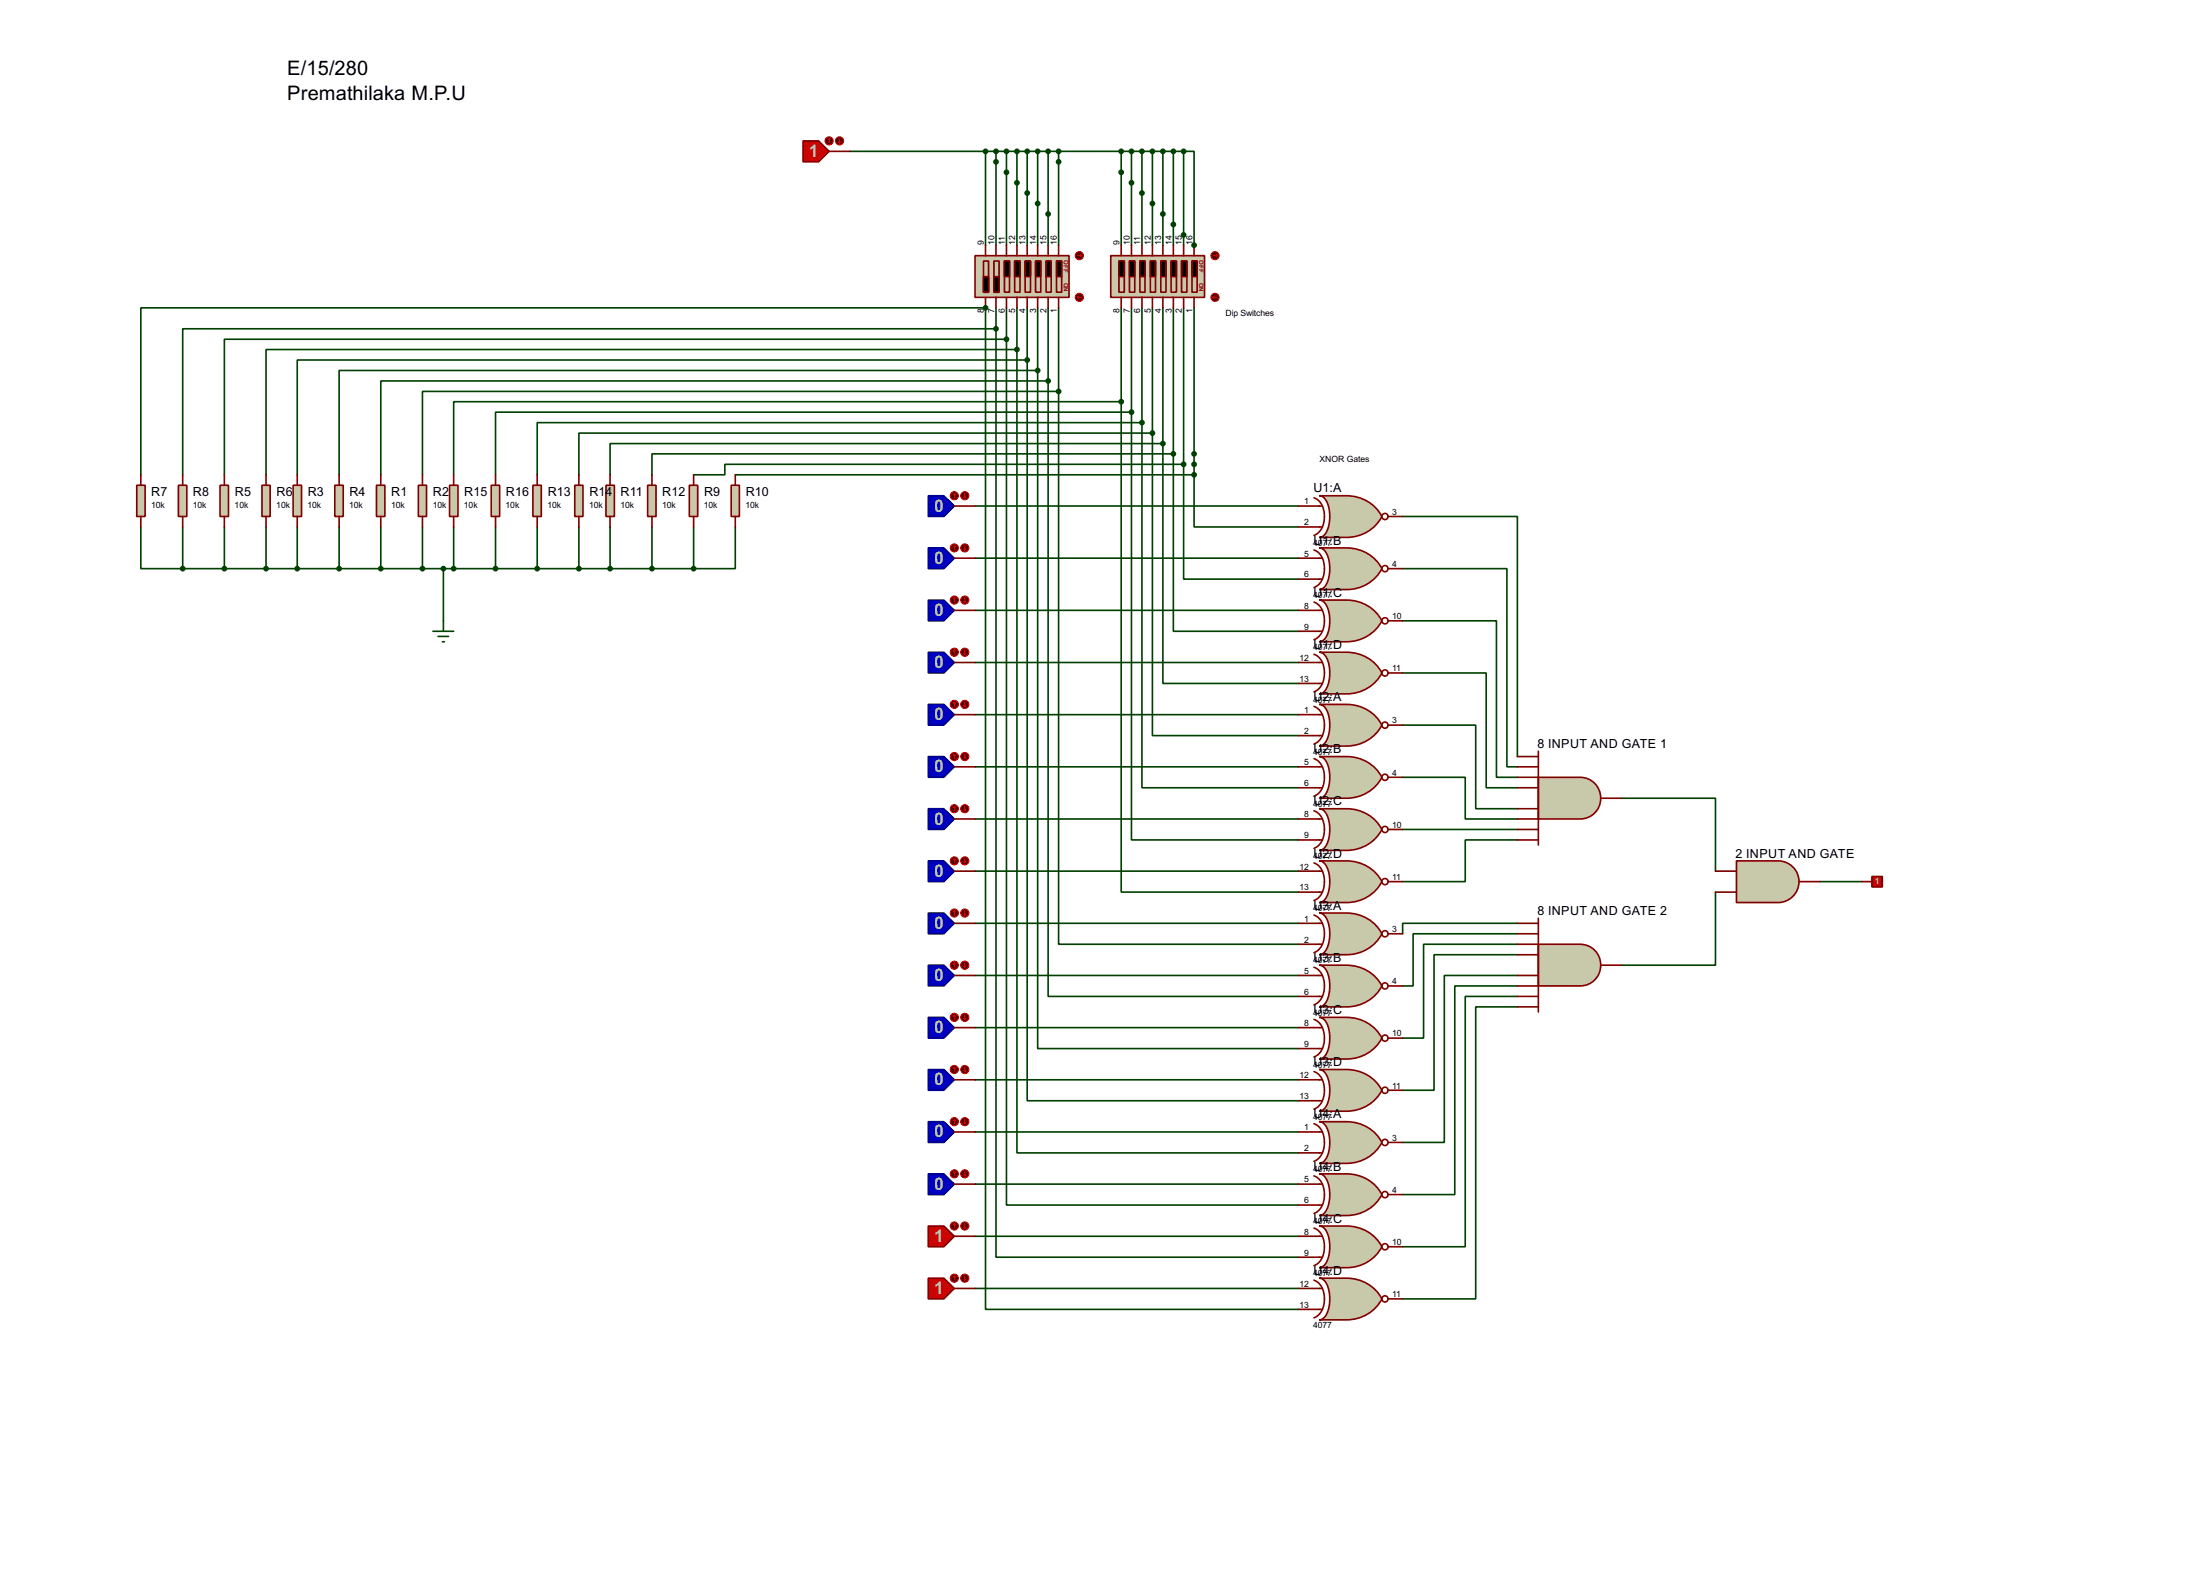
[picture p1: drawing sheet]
<svg xmlns="http://www.w3.org/2000/svg" width="536mm" height="383mm" viewBox="0 0 536 383" stroke-linecap="round" stroke-linejoin="round" font-family="sans-serif">
<path d="M242.6 36.9h45.7M395 194.4h22.9v17.7M417.9 217.2v17.8h-22.9" fill="none" stroke="#004000" stroke-width=".4"/>
<circle cx="240.1" cy="75" r=".2" fill="#004000"/>
<g fill="none" stroke="#004000" stroke-width=".4">
<path d="M245.2 36.9v22.8M247.7 36.9v22.8M250.2 36.9v22.8M252.8 36.9v22.8M255.3 36.9v22.8M257.9 36.9v22.8M273.1 36.9v22.8M275.6 36.9v22.8M278.2 36.9v22.8M280.7 36.9v22.8M283.3 36.9v22.8M285.8 36.9v22.8"/>
<path d="M240.1 59.7v-22.8h2.5v22.8M288.3 59.7v-22.8h2.6v22.8M240.1 75h-205.8v40.6M34.3 128.3v10.2h10.2M44.5 128.3v10.2M44.5 138.5h124.5M54.7 128.3v10.2M64.8 128.3v10.2M72.4 128.3v10.2M82.6 128.3v10.2M92.8 128.3v10.2M102.9 128.3v10.2"/>
<path d="M108 138.5v12.7M110.5 128.3v10.2M120.7 128.3v10.2M130.9 128.3v10.2M141 128.3v10.2M148.6 128.3v10.2M158.8 128.3v10.2M169 128.3v10.2M179.1 128.3v10.2h-10.1M443.3 214.7h10.1"/>
</g>
<circle cx="290.9" cy="59.7" r=".2" fill="#004000"/>
<g fill="none" stroke="#004000" stroke-width=".4">
<path d="M207.1 36.9h33M240.1 75v243.8h76.2M242.6 75v5.1M245.2 75v7.6M247.7 75v10.1M250.2 75v12.7M252.8 75v15.2M255.3 75v17.8M257.9 75v20.3M273.1 75v22.8M275.6 75v25.4M278.2 75v27.9"/>
<path d="M280.7 75v30.5M283.3 75v33M285.8 75v35.5M288.3 75v38.1M290.9 75v40.6M242.6 80.1v226h73.7M242.6 80.1h-198.1v35.5M245.2 82.6v210.8h71.1M245.2 82.6h-190.5v33M247.7 85.1v195.6h68.6M247.7 85.1h-182.9v30.5M250.2 87.7v180.3h66.1"/>
<path d="M250.2 87.7h-177.8v27.9M252.8 90.2v165.1h63.5M252.8 90.2h-170.2v25.4M255.3 92.8v149.8h61M255.3 92.8h-162.5v22.8M257.9 95.3v134.6h58.4M257.9 95.3h-155v20.3M273.1 97.8v119.4h43.2M273.1 97.8h-162.6v17.8M179.1 115.6h111.8M275.6 100.4v104.1h40.7M275.6 100.4h-154.9v15.2"/>
<path d="M278.2 102.9v88.9h38.1M278.2 102.9h-147.3v12.7M280.7 105.5v73.6h35.6M280.7 105.5h-139.7v10.1M283.3 108v58.4h33M283.3 108h-134.7v7.6M285.8 110.5v43.2h30.5M285.8 110.5h-127v5.1M288.3 113.1v27.9h28M288.3 113.1h-111.7v2.5h-7.6M290.9 115.6v12.7h25.4M237.5 123.2h78.8"/>
<path d="M237.5 135.9h78.8M341.7 125.8h27.9v58.4M341.7 138.5h25.4v48.2h2.5M237.5 148.6h78.8M341.7 151.2h22.8v38.1h5.1M237.5 161.3h78.8M237.5 174h78.8M341.7 163.9h20.3v27.9h7.6M341.7 176.6h17.8v20.3h10.1M237.5 186.7h78.8M237.5 199.4h78.8M341.7 189.3h15.2v10.1h12.7"/>
<path d="M237.5 212.1h78.8M341.7 202h27.9M369.6 204.5h-12.7v10.2h-15.2M237.5 224.8h78.8M237.5 237.5h78.8M369.6 224.8h-27.9v2.6M369.6 227.4h-25.4v12.7h-2.5M369.6 229.9h-22.8v22.9h-5.1M369.6 232.5h-20.3v33h-7.6M369.6 237.5h-17.8v40.7h-10.1M237.5 250.2h78.8M369.6 240.1h-15.2v50.8h-12.7"/>
<path d="M369.6 242.6h-12.7v61h-15.2M369.6 245.2h-10.1v71.1h-17.8M237.5 262.9h78.8M237.5 275.6h78.8M237.5 288.3h78.8M237.5 301h78.8M237.5 313.7h78.8"/>
</g>
<path d="M374.7 229.9h10.2a5.1 5.1 0 0 1 5 5.1 5.1 5.1 0 0 1-5 5.1h-10.2z" fill-rule="evenodd" fill="#c8c8aa" stroke="#800000" stroke-width=".4"/>
<path d="M369.6 224.8h5.1M369.6 227.4h5.1M369.6 229.9h5.1M369.6 232.5h5.1M369.6 237.5h5.1M374.7 223.6v22.8M389.9 235h5.1M369.6 240.1h5.1M369.6 242.6h5.1M369.6 245.2h5.1" fill="none" stroke="#800000" stroke-width=".4"/>
<path d="M374.7 189.3h10.2a5.1 5.1 0 0 1 5 5 5.1 5.1 0 0 1-5 5.1h-10.2z" fill-rule="evenodd" fill="#c8c8aa" stroke="#800000" stroke-width=".4"/>
<path d="M369.6 184.2h5.1M369.6 186.7h5.1M369.6 189.3h5.1M369.6 191.8h5.1M369.6 196.9h5.1M369.6 199.4h5.1M374.7 182.9v22.9M389.9 194.4h5.1M369.6 202h5.1M369.6 204.5h5.1" fill="none" stroke="#800000" stroke-width=".4"/>
<path d="M423 209.6h10.1a5.1 5.1 0 0 1 5.1 5.1 5.1 5.1 0 0 1-5.1 5.1h-10.1z" fill-rule="evenodd" fill="#c8c8aa" stroke="#800000" stroke-width=".4"/>
<path d="M417.9 212.1h5.1M417.9 217.2h5.1M438.2 214.7h5.1" fill="none" stroke="#800000" stroke-width=".4"/>
<path d="M226.1 222.3h3.8l2.6 2.5-2.6 2.6h-3.8z" fill-rule="evenodd" fill="#0000c0" stroke="#000080" stroke-width=".4"/>
<path d="M232.5 224.8h5" fill="none" stroke="#800000" stroke-width=".4"/>
<circle cx="232.4" cy="222.3" r="1" fill="#400000" stroke="#f00" stroke-width=".24"/>
<path d="M232.5 221.8l-.3 .3M232.5 221.8l.2 .3M232.5 221.8v1" fill="none" stroke="#f00" stroke-width=".24"/>
<circle cx="235" cy="222.3" r="1" fill="#400000" stroke="#f00" stroke-width=".24"/>
<path d="M234.8 222.6l.2 .2M235 221.8v1M235.3 222.6l-.3 .2" fill="none" stroke="#f00" stroke-width=".24"/>
<path d="M226.1 235h3.8l2.6 2.5-2.6 2.6h-3.8z" fill-rule="evenodd" fill="#0000c0" stroke="#000080" stroke-width=".4"/>
<path d="M232.5 237.5h5" fill="none" stroke="#800000" stroke-width=".4"/>
<circle cx="232.4" cy="235" r="1" fill="#400000" stroke="#f00" stroke-width=".24"/>
<path d="M232.5 234.5l-.3 .3M232.5 234.5l.2 .3M232.5 234.5v1" fill="none" stroke="#f00" stroke-width=".24"/>
<circle cx="235" cy="235" r="1" fill="#400000" stroke="#f00" stroke-width=".24"/>
<path d="M234.8 235.3l.2 .2M235 234.5v1M235.3 235.3l-.3 .2" fill="none" stroke="#f00" stroke-width=".24"/>
<path d="M226.1 247.7h3.8l2.6 2.5-2.6 2.6h-3.8z" fill-rule="evenodd" fill="#0000c0" stroke="#000080" stroke-width=".4"/>
<path d="M232.5 250.2h5" fill="none" stroke="#800000" stroke-width=".4"/>
<circle cx="232.4" cy="247.7" r="1" fill="#400000" stroke="#f00" stroke-width=".24"/>
<path d="M232.5 247.2l-.3 .3M232.5 247.2l.2 .3M232.5 247.2v1" fill="none" stroke="#f00" stroke-width=".24"/>
<circle cx="235" cy="247.7" r="1" fill="#400000" stroke="#f00" stroke-width=".24"/>
<path d="M234.8 248l.2 .2M235 247.2v1M235.3 248l-.3 .2" fill="none" stroke="#f00" stroke-width=".24"/>
<path d="M226.1 260.4h3.8l2.6 2.5-2.6 2.6h-3.8z" fill-rule="evenodd" fill="#0000c0" stroke="#000080" stroke-width=".4"/>
<path d="M232.5 262.9h5" fill="none" stroke="#800000" stroke-width=".4"/>
<circle cx="232.4" cy="260.4" r="1" fill="#400000" stroke="#f00" stroke-width=".24"/>
<path d="M232.5 259.9l-.3 .3M232.5 259.9l.2 .3M232.5 259.9v1" fill="none" stroke="#f00" stroke-width=".24"/>
<circle cx="235" cy="260.4" r="1" fill="#400000" stroke="#f00" stroke-width=".24"/>
<path d="M235 259.9v1M234.8 260.7l.2 .2M235.3 260.7l-.3 .2" fill="none" stroke="#f00" stroke-width=".24"/>
<path d="M226.1 273.1h3.8l2.6 2.5-2.6 2.6h-3.8z" fill-rule="evenodd" fill="#0000c0" stroke="#000080" stroke-width=".4"/>
<path d="M232.5 275.6h5" fill="none" stroke="#800000" stroke-width=".4"/>
<circle cx="232.4" cy="273.1" r="1" fill="#400000" stroke="#f00" stroke-width=".24"/>
<path d="M232.5 272.6l-.3 .3M232.5 272.6l.2 .3M232.5 272.6v1" fill="none" stroke="#f00" stroke-width=".24"/>
<circle cx="235" cy="273.1" r="1" fill="#400000" stroke="#f00" stroke-width=".24"/>
<path d="M234.8 273.4l.2 .2M235 272.6v1M235.3 273.4l-.3 .2" fill="none" stroke="#f00" stroke-width=".24"/>
<path d="M226.1 285.8h3.8l2.6 2.5-2.6 2.6h-3.8z" fill-rule="evenodd" fill="#0000c0" stroke="#000080" stroke-width=".4"/>
<path d="M232.5 288.3h5" fill="none" stroke="#800000" stroke-width=".4"/>
<circle cx="232.4" cy="285.8" r="1" fill="#400000" stroke="#f00" stroke-width=".24"/>
<path d="M232.5 285.3l-.3 .3M232.5 285.3l.2 .3M232.5 285.3v1" fill="none" stroke="#f00" stroke-width=".24"/>
<circle cx="235" cy="285.8" r="1" fill="#400000" stroke="#f00" stroke-width=".24"/>
<path d="M234.8 286.1l.2 .2M235 285.3v1M235.3 286.1l-.3 .2" fill="none" stroke="#f00" stroke-width=".24"/>
<path d="M226.1 298.5h3.8l2.6 2.5-2.6 2.6h-3.8z" fill-rule="evenodd" fill="#c00000" stroke="#800000" stroke-width=".4"/>
<path d="M232.5 301h5" fill="none" stroke="#800000" stroke-width=".4"/>
<circle cx="232.4" cy="298.5" r="1" fill="#400000" stroke="#f00" stroke-width=".24"/>
<path d="M232.5 298l-.3 .3M232.5 298l.2 .3M232.5 298v1" fill="none" stroke="#f00" stroke-width=".24"/>
<circle cx="235" cy="298.5" r="1" fill="#400000" stroke="#f00" stroke-width=".24"/>
<path d="M234.8 298.8l.2 .2M235 298v1M235.3 298.8l-.3 .2" fill="none" stroke="#f00" stroke-width=".24"/>
<path d="M226.1 311.2h3.8l2.6 2.5-2.6 2.6h-3.8z" fill-rule="evenodd" fill="#c00000" stroke="#800000" stroke-width=".4"/>
<path d="M232.5 313.7h5" fill="none" stroke="#800000" stroke-width=".4"/>
<circle cx="232.4" cy="311.2" r="1" fill="#400000" stroke="#f00" stroke-width=".24"/>
<path d="M232.5 310.7l-.3 .3M232.5 310.7l.2 .3M232.5 310.7v1" fill="none" stroke="#f00" stroke-width=".24"/>
<circle cx="235" cy="311.2" r="1" fill="#400000" stroke="#f00" stroke-width=".24"/>
<path d="M234.8 311.5l.2 .2M235 310.7v1M235.3 311.5l-.3 .2" fill="none" stroke="#f00" stroke-width=".24"/>
<path d="M226.1 209.6h3.8l2.6 2.5-2.6 2.6h-3.8z" fill-rule="evenodd" fill="#0000c0" stroke="#000080" stroke-width=".4"/>
<path d="M232.5 212.1h5" fill="none" stroke="#800000" stroke-width=".4"/>
<circle cx="232.4" cy="209.6" r="1" fill="#400000" stroke="#f00" stroke-width=".24"/>
<path d="M232.5 209.1l-.3 .3M232.5 209.1l.2 .3M232.5 209.1v1" fill="none" stroke="#f00" stroke-width=".24"/>
<circle cx="235" cy="209.6" r="1" fill="#400000" stroke="#f00" stroke-width=".24"/>
<path d="M234.8 209.9l.2 .2M235 209.1v1M235.3 209.9l-.3 .2" fill="none" stroke="#f00" stroke-width=".24"/>
<path d="M226.1 196.9h3.8l2.6 2.5-2.6 2.6h-3.8z" fill-rule="evenodd" fill="#0000c0" stroke="#000080" stroke-width=".4"/>
<path d="M232.5 199.4h5" fill="none" stroke="#800000" stroke-width=".4"/>
<circle cx="232.4" cy="196.9" r="1" fill="#400000" stroke="#f00" stroke-width=".24"/>
<path d="M232.5 196.4l-.3 .3M232.5 196.4l.2 .3M232.5 196.4v1" fill="none" stroke="#f00" stroke-width=".24"/>
<circle cx="235" cy="196.9" r="1" fill="#400000" stroke="#f00" stroke-width=".24"/>
<path d="M234.8 197.2l.2 .2M235 196.4v1M235.3 197.2l-.3 .2" fill="none" stroke="#f00" stroke-width=".24"/>
<path d="M226.1 184.2h3.8l2.6 2.5-2.6 2.6h-3.8z" fill-rule="evenodd" fill="#0000c0" stroke="#000080" stroke-width=".4"/>
<path d="M232.5 186.7h5" fill="none" stroke="#800000" stroke-width=".4"/>
<circle cx="232.4" cy="184.2" r="1" fill="#400000" stroke="#f00" stroke-width=".24"/>
<path d="M232.5 183.7l-.3 .3M232.5 183.7l.2 .3M232.5 183.7v1" fill="none" stroke="#f00" stroke-width=".24"/>
<circle cx="235" cy="184.2" r="1" fill="#400000" stroke="#f00" stroke-width=".24"/>
<path d="M234.8 184.5l.2 .2M235 183.7v1M235.3 184.5l-.3 .2" fill="none" stroke="#f00" stroke-width=".24"/>
<path d="M226.1 171.5h3.8l2.6 2.5-2.6 2.6h-3.8z" fill-rule="evenodd" fill="#0000c0" stroke="#000080" stroke-width=".4"/>
<path d="M232.5 174h5" fill="none" stroke="#800000" stroke-width=".4"/>
<circle cx="232.4" cy="171.5" r="1" fill="#400000" stroke="#f00" stroke-width=".24"/>
<path d="M232.5 171l-.3 .3M232.5 171l.2 .3M232.5 171v1" fill="none" stroke="#f00" stroke-width=".24"/>
<circle cx="235" cy="171.5" r="1" fill="#400000" stroke="#f00" stroke-width=".24"/>
<path d="M234.8 171.8l.2 .2M235 171v1M235.3 171.8l-.3 .2" fill="none" stroke="#f00" stroke-width=".24"/>
<path d="M226.1 158.8h3.8l2.6 2.5-2.6 2.6h-3.8z" fill-rule="evenodd" fill="#0000c0" stroke="#000080" stroke-width=".4"/>
<path d="M232.5 161.3h5" fill="none" stroke="#800000" stroke-width=".4"/>
<circle cx="232.4" cy="158.8" r="1" fill="#400000" stroke="#f00" stroke-width=".24"/>
<path d="M232.5 158.3l-.3 .3M232.5 158.3l.2 .3M232.5 158.3v1" fill="none" stroke="#f00" stroke-width=".24"/>
<circle cx="235" cy="158.8" r="1" fill="#400000" stroke="#f00" stroke-width=".24"/>
<path d="M234.8 159.1l.2 .2M235 158.3v1M235.3 159.1l-.3 .2" fill="none" stroke="#f00" stroke-width=".24"/>
<path d="M226.1 146.1h3.8l2.6 2.5-2.6 2.6h-3.8z" fill-rule="evenodd" fill="#0000c0" stroke="#000080" stroke-width=".4"/>
<path d="M232.5 148.6h5" fill="none" stroke="#800000" stroke-width=".4"/>
<circle cx="232.4" cy="146.1" r="1" fill="#400000" stroke="#f00" stroke-width=".24"/>
<path d="M232.5 145.6l-.3 .3M232.5 145.6l.2 .3M232.5 145.6v1" fill="none" stroke="#f00" stroke-width=".24"/>
<circle cx="235" cy="146.1" r="1" fill="#400000" stroke="#f00" stroke-width=".24"/>
<path d="M234.8 146.4l.2 .2M235 145.6v1M235.3 146.4l-.3 .2" fill="none" stroke="#f00" stroke-width=".24"/>
<path d="M226.1 133.4h3.8l2.6 2.5-2.6 2.6h-3.8z" fill-rule="evenodd" fill="#0000c0" stroke="#000080" stroke-width=".4"/>
<path d="M232.5 135.9h5" fill="none" stroke="#800000" stroke-width=".4"/>
<circle cx="232.4" cy="133.4" r="1" fill="#400000" stroke="#f00" stroke-width=".24"/>
<path d="M232.5 132.9l-.3 .3M232.5 132.9l.2 .3M232.5 132.9v1" fill="none" stroke="#f00" stroke-width=".24"/>
<circle cx="235" cy="133.4" r="1" fill="#400000" stroke="#f00" stroke-width=".24"/>
<path d="M234.8 133.7l.2 .2M235 132.9v1M235.3 133.7l-.3 .2" fill="none" stroke="#f00" stroke-width=".24"/>
<path d="M226.1 120.7h3.8l2.6 2.5-2.6 2.6h-3.8z" fill-rule="evenodd" fill="#0000c0" stroke="#000080" stroke-width=".4"/>
<path d="M232.5 123.2h5" fill="none" stroke="#800000" stroke-width=".4"/>
<circle cx="232.4" cy="120.7" r="1" fill="#400000" stroke="#f00" stroke-width=".24"/>
<path d="M232.5 120.2l-.3 .3M232.5 120.2l.2 .3M232.5 120.2v1" fill="none" stroke="#f00" stroke-width=".24"/>
<circle cx="235" cy="120.7" r="1" fill="#400000" stroke="#f00" stroke-width=".24"/>
<path d="M234.8 121l.2 .2M235 120.2v1M235.3 121l-.3 .2" fill="none" stroke="#f00" stroke-width=".24"/>
<path d="M270.6 62.3h22.8v10.1h-22.8z" fill="#c8c8aa" stroke="#800000" stroke-width=".4"/>
<g fill="none" stroke="#800000" stroke-width=".4">
<path d="M273.1 59.7v2.6M275.6 59.7v2.6M278.2 59.7v2.6M280.7 59.7v2.6M283.3 59.7v2.6M285.8 59.7v2.6M288.3 59.7v2.6M290.9 59.7v2.6M272.6 63.6h1.3v7.6h-1.3zM273.1 72.4v2.6M275.1 63.6h1.3v7.6h-1.3zM275.6 72.4v2.6"/>
<path d="M277.7 63.6h1.2v7.6h-1.2zM278.2 72.4v2.6M280.2 63.6h1.3v7.6h-1.3zM280.7 72.4v2.6M282.8 63.6h1.2v7.6h-1.2zM283.3 72.4v2.6M285.3 63.6h1.3v7.6h-1.3zM285.8 72.4v2.6M287.8 63.6h1.3v7.6h-1.3zM288.3 72.4v2.6M290.4 63.6h1.2v7.6h-1.2zM290.9 72.4v2.6"/>
</g>
<path d="M272.6 63.6h1.3v3.8h-1.3zM275.1 63.6h1.3v3.8h-1.3zM277.7 63.6h1.2v3.8h-1.2zM280.2 63.6h1.3v3.8h-1.3zM282.8 63.6h1.2v3.8h-1.2zM285.3 63.6h1.3v3.8h-1.3zM287.8 63.6h1.3v3.8h-1.3zM290.4 63.6h1.2v3.8h-1.2z" fill="#000" stroke="#800000" stroke-width=".4"/>
<circle cx="295.9" cy="62.3" r="1" fill="#400000" stroke="#f00" stroke-width=".24"/>
<path d="M295.5 62.3h1M296.2 62l.3 .3M296.5 62.3l-.3 .2" fill="none" stroke="#f00" stroke-width=".24"/>
<circle cx="295.9" cy="72.4" r="1" fill="#400000" stroke="#f00" stroke-width=".24"/>
<path d="M295.5 72.4l.2 .3M295.5 72.4h1M295.7 72.2l-.2 .2" fill="none" stroke="#f00" stroke-width=".24"/>
<path d="M237.5 62.3h22.9v10.1h-22.9z" fill="#c8c8aa" stroke="#800000" stroke-width=".4"/>
<g fill="none" stroke="#800000" stroke-width=".4">
<path d="M240.1 59.7v2.6M242.6 59.7v2.6M245.2 59.7v2.6M247.7 59.7v2.6M250.2 59.7v2.6M252.8 59.7v2.6M255.3 59.7v2.6M257.9 59.7v2.6M239.6 63.6h1.2v7.6h-1.2zM240.1 72.4v2.6M242.1 63.6h1.3v7.6h-1.3zM242.6 72.4v2.6"/>
<path d="M244.7 63.6h1.2v7.6h-1.2zM245.2 72.4v2.6M247.2 63.6h1.3v7.6h-1.3zM247.7 72.4v2.6M249.7 63.6h1.3v7.6h-1.3zM250.2 72.4v2.6M252.3 63.6h1.2v7.6h-1.2zM252.8 72.4v2.6M254.8 63.6h1.3v7.6h-1.3zM255.3 72.4v2.6M257.4 63.6h1.2v7.6h-1.2zM257.9 72.4v2.6"/>
</g>
<path d="M239.6 67.4h1.2v3.8h-1.2zM242.1 67.4h1.3v3.8h-1.3zM244.7 63.6h1.2v3.8h-1.2zM247.2 63.6h1.3v3.8h-1.3zM249.7 63.6h1.3v3.8h-1.3zM252.3 63.6h1.2v3.8h-1.2zM254.8 63.6h1.3v3.8h-1.3zM257.4 63.6h1.2v3.8h-1.2z" fill="#000" stroke="#800000" stroke-width=".4"/>
<circle cx="262.9" cy="62.3" r="1" fill="#400000" stroke="#f00" stroke-width=".24"/>
<path d="M262.4 62.3h1.1M263.2 62l.3 .3M263.5 62.3l-.3 .2" fill="none" stroke="#f00" stroke-width=".24"/>
<circle cx="262.9" cy="72.4" r="1" fill="#400000" stroke="#f00" stroke-width=".24"/>
<path d="M262.4 72.4l.3 .3M262.4 72.4h1.1M262.7 72.2l-.3 .2" fill="none" stroke="#f00" stroke-width=".24"/>
<g fill="#004000" stroke="#004000" stroke-width=".4">
<circle cx="288.3" cy="36.9" r=".5"/>
<circle cx="285.8" cy="36.9" r=".5"/>
<circle cx="283.2" cy="36.9" r=".5"/>
<circle cx="280.7" cy="36.9" r=".5"/>
<circle cx="278.1" cy="36.9" r=".5"/>
<circle cx="275.6" cy="36.9" r=".5"/>
<circle cx="273.1" cy="36.9" r=".5"/>
<circle cx="257.8" cy="36.9" r=".5"/>
<circle cx="255.3" cy="36.9" r=".5"/>
<circle cx="252.7" cy="36.9" r=".5"/>
<circle cx="250.2" cy="36.9" r=".5"/>
<circle cx="247.7" cy="36.9" r=".5"/>
<circle cx="245.1" cy="36.9" r=".5"/>
<circle cx="242.6" cy="36.9" r=".5"/>
</g>
<path d="M91.7 118.2h2.1v7.6h-2.1z" fill="#c8c8aa" stroke="#800000" stroke-width=".4"/>
<path d="M92.8 115.6v2.6M92.8 125.8v2.5" fill="none" stroke="#800000" stroke-width=".4"/>
<path d="M101.9 118.2h2v7.6h-2z" fill="#c8c8aa" stroke="#800000" stroke-width=".4"/>
<path d="M102.9 115.6v2.6M102.9 125.8v2.5" fill="none" stroke="#800000" stroke-width=".4"/>
<path d="M71.4 118.2h2.1v7.6h-2.1z" fill="#c8c8aa" stroke="#800000" stroke-width=".4"/>
<path d="M72.4 115.6v2.6M72.4 125.8v2.5" fill="none" stroke="#800000" stroke-width=".4"/>
<path d="M81.6 118.2h2v7.6h-2z" fill="#c8c8aa" stroke="#800000" stroke-width=".4"/>
<path d="M82.6 115.6v2.6M82.6 125.8v2.5" fill="none" stroke="#800000" stroke-width=".4"/>
<path d="M53.6 118.2h2.1v7.6h-2.1z" fill="#c8c8aa" stroke="#800000" stroke-width=".4"/>
<path d="M54.7 115.6v2.6M54.7 125.8v2.5" fill="none" stroke="#800000" stroke-width=".4"/>
<path d="M63.8 118.2h2v7.6h-2z" fill="#c8c8aa" stroke="#800000" stroke-width=".4"/>
<path d="M64.8 115.6v2.6M64.8 125.8v2.5" fill="none" stroke="#800000" stroke-width=".4"/>
<path d="M33.3 118.2h2.1v7.6h-2.1z" fill="#c8c8aa" stroke="#800000" stroke-width=".4"/>
<path d="M34.3 115.6v2.6M34.3 125.8v2.5" fill="none" stroke="#800000" stroke-width=".4"/>
<path d="M43.5 118.2h2v7.6h-2z" fill="#c8c8aa" stroke="#800000" stroke-width=".4"/>
<path d="M44.5 115.6v2.6M44.5 125.8v2.5" fill="none" stroke="#800000" stroke-width=".4"/>
<path d="M167.9 118.2h2.1v7.6h-2.1z" fill="#c8c8aa" stroke="#800000" stroke-width=".4"/>
<path d="M169 115.6v2.6M169 125.8v2.5" fill="none" stroke="#800000" stroke-width=".4"/>
<path d="M178.1 118.2h2v7.6h-2z" fill="#c8c8aa" stroke="#800000" stroke-width=".4"/>
<path d="M179.1 115.6v2.6M179.1 125.8v2.5" fill="none" stroke="#800000" stroke-width=".4"/>
<path d="M147.6 118.2h2.1v7.6h-2.1z" fill="#c8c8aa" stroke="#800000" stroke-width=".4"/>
<path d="M148.6 115.6v2.6M148.6 125.8v2.5" fill="none" stroke="#800000" stroke-width=".4"/>
<path d="M157.8 118.2h2v7.6h-2z" fill="#c8c8aa" stroke="#800000" stroke-width=".4"/>
<path d="M158.8 115.6v2.6M158.8 125.8v2.5" fill="none" stroke="#800000" stroke-width=".4"/>
<path d="M129.8 118.2h2.1v7.6h-2.1z" fill="#c8c8aa" stroke="#800000" stroke-width=".4"/>
<path d="M130.9 115.6v2.6M130.9 125.8v2.5" fill="none" stroke="#800000" stroke-width=".4"/>
<path d="M140 118.2h2v7.6h-2z" fill="#c8c8aa" stroke="#800000" stroke-width=".4"/>
<path d="M141 115.6v2.6M141 125.8v2.5" fill="none" stroke="#800000" stroke-width=".4"/>
<path d="M109.5 118.2h2.1v7.6h-2.1z" fill="#c8c8aa" stroke="#800000" stroke-width=".4"/>
<path d="M110.5 115.6v2.6M110.5 125.8v2.5" fill="none" stroke="#800000" stroke-width=".4"/>
<path d="M119.7 118.2h2v7.6h-2z" fill="#c8c8aa" stroke="#800000" stroke-width=".4"/>
<path d="M120.7 115.6v2.6M120.7 125.8v2.5" fill="none" stroke="#800000" stroke-width=".4"/>
<g fill="#004000" stroke="#004000" stroke-width=".4">
<circle cx="240" cy="75" r=".5"/>
<circle cx="44.5" cy="138.5" r=".5"/>
<circle cx="54.6" cy="138.5" r=".5"/>
<circle cx="64.8" cy="138.5" r=".5"/>
<circle cx="72.4" cy="138.5" r=".5"/>
<circle cx="82.6" cy="138.5" r=".5"/>
<circle cx="92.7" cy="138.5" r=".5"/>
<circle cx="102.9" cy="138.5" r=".5"/>
<circle cx="110.5" cy="138.5" r=".5"/>
<circle cx="120.7" cy="138.5" r=".5"/>
<circle cx="130.8" cy="138.5" r=".5"/>
<circle cx="141" cy="138.5" r=".5"/>
<circle cx="148.6" cy="138.5" r=".5"/>
<circle cx="158.8" cy="138.5" r=".5"/>
<circle cx="168.9" cy="138.5" r=".5"/>
<circle cx="108" cy="138.5" r=".5"/>
</g>
<path d="M105.5 153.7h5M106.7 155h2.6M107.8 156.3h.5M108 151.2v2.5" fill="none" stroke="#004000" stroke-width=".4"/>
<path d="M456 213.4h2.5v2.6h-2.5z" fill="#c00000" stroke="#800000" stroke-width=".4"/>
<path d="M453.4 214.7h2.6" fill="none" stroke="#800000" stroke-width=".4"/>
<g fill="#004000" stroke="#004000" stroke-width=".4">
<circle cx="240" cy="36.9" r=".5"/>
<circle cx="242.6" cy="39.4" r=".5"/>
<circle cx="245.1" cy="42" r=".5"/>
<circle cx="247.7" cy="44.5" r=".5"/>
<circle cx="250.2" cy="47" r=".5"/>
<circle cx="252.7" cy="49.6" r=".5"/>
<circle cx="255.3" cy="52.1" r=".5"/>
<circle cx="257.8" cy="39.4" r=".5"/>
<circle cx="273.1" cy="42" r=".5"/>
<circle cx="275.6" cy="44.5" r=".5"/>
<circle cx="278.1" cy="47" r=".5"/>
<circle cx="280.7" cy="49.6" r=".5"/>
<circle cx="283.2" cy="52.1" r=".5"/>
<circle cx="285.8" cy="54.7" r=".5"/>
<circle cx="288.3" cy="57.2" r=".5"/>
<circle cx="290.8" cy="59.7" r=".5"/>
</g>
<path d="M321.4 120.7h6.6a9.6 9.6 0 0 1 8.6 5.1 9.6 9.6 0 0 1-8.6 5.1h-6.6a3.2 3.2 0 0 0 2.3-3.2 7.6 7.6 0 0 0-1.3-6.6z" fill-rule="evenodd" fill="#c8c8aa" stroke="#800000" stroke-width=".4"/>
<g fill="none" stroke="#800000" stroke-width=".4">
<path d="M316.3 123.2h5.8M316.3 128.3h5.8M320.1 121.2a5.1 5.1 0 0 1 2.3 6.2 4 4 0 0 1-2.3 3M338.1 125.8h3.6"/>
<circle cx="337.3" cy="125.8" r=".75"/>
</g>
<path d="M321.4 133.4h6.6a9.6 9.6 0 0 1 8.6 5.1 9.6 9.6 0 0 1-8.6 5.1h-6.6a3.2 3.2 0 0 0 2.3-3.2 7.6 7.6 0 0 0-1.3-6.6z" fill-rule="evenodd" fill="#c8c8aa" stroke="#800000" stroke-width=".4"/>
<g fill="none" stroke="#800000" stroke-width=".4">
<path d="M316.3 135.9h5.8M320.1 133.9a5.1 5.1 0 0 1 2.3 6.2 4 4 0 0 1-2.3 3M338.1 138.5h3.6M316.3 141h5.8"/>
<circle cx="337.3" cy="138.5" r=".75"/>
</g>
<path d="M321.4 146.1h6.6a9.6 9.6 0 0 1 8.6 5.1 9.6 9.6 0 0 1-8.6 5.1h-6.6a3.2 3.2 0 0 0 2.3-3.2 7.6 7.6 0 0 0-1.3-6.6z" fill-rule="evenodd" fill="#c8c8aa" stroke="#800000" stroke-width=".4"/>
<g fill="none" stroke="#800000" stroke-width=".4">
<path d="M316.3 148.6h5.8M316.3 153.7h5.8M320.1 146.6a5.1 5.1 0 0 1 2.3 6.2 4 4 0 0 1-2.3 3M338.1 151.2h3.6"/>
<circle cx="337.3" cy="151.2" r=".75"/>
</g>
<path d="M321.4 158.8h6.6a9.6 9.6 0 0 1 8.6 5.1 9.6 9.6 0 0 1-8.6 5.1h-6.6a3.2 3.2 0 0 0 2.3-3.2 7.6 7.6 0 0 0-1.3-6.6z" fill-rule="evenodd" fill="#c8c8aa" stroke="#800000" stroke-width=".4"/>
<g fill="none" stroke="#800000" stroke-width=".4">
<path d="M320.1 159.3a5.1 5.1 0 0 1 2.3 6.2 4 4 0 0 1-2.3 3M316.3 161.3h5.8M316.3 166.4h5.8M338.1 163.9h3.6"/>
<circle cx="337.3" cy="163.9" r=".75"/>
</g>
<path d="M321.4 171.5h6.6a9.6 9.6 0 0 1 8.6 5.1 9.6 9.6 0 0 1-8.6 5.1h-6.6a3.2 3.2 0 0 0 2.3-3.2 7.6 7.6 0 0 0-1.3-6.6z" fill-rule="evenodd" fill="#c8c8aa" stroke="#800000" stroke-width=".4"/>
<g fill="none" stroke="#800000" stroke-width=".4">
<path d="M316.3 174h5.8M316.3 179.1h5.8M320.1 172a5.1 5.1 0 0 1 2.3 6.2 4 4 0 0 1-2.3 3M338.1 176.6h3.6"/>
<circle cx="337.3" cy="176.6" r=".75"/>
</g>
<path d="M321.4 184.2h6.6a9.6 9.6 0 0 1 8.6 5.1 9.6 9.6 0 0 1-8.6 5.1h-6.6a3.2 3.2 0 0 0 2.3-3.2 7.6 7.6 0 0 0-1.3-6.6z" fill-rule="evenodd" fill="#c8c8aa" stroke="#800000" stroke-width=".4"/>
<g fill="none" stroke="#800000" stroke-width=".4">
<path d="M316.3 186.7h5.8M316.3 191.8h5.8M320.1 184.7a5.1 5.1 0 0 1 2.3 6.2 4 4 0 0 1-2.3 3M338.1 189.3h3.6"/>
<circle cx="337.3" cy="189.3" r=".75"/>
</g>
<path d="M321.4 196.9h6.6a9.6 9.6 0 0 1 8.6 5.1 9.6 9.6 0 0 1-8.6 5.1h-6.6a3.2 3.2 0 0 0 2.3-3.2 7.6 7.6 0 0 0-1.3-6.6z" fill-rule="evenodd" fill="#c8c8aa" stroke="#800000" stroke-width=".4"/>
<g fill="none" stroke="#800000" stroke-width=".4">
<path d="M316.3 199.4h5.8M320.1 197.4a5.1 5.1 0 0 1 2.3 6.2 4 4 0 0 1-2.3 3M316.3 204.5h5.8M338.1 202h3.6"/>
<circle cx="337.3" cy="202" r=".75"/>
</g>
<path d="M321.4 209.6h6.6a9.6 9.6 0 0 1 8.6 5.1 9.6 9.6 0 0 1-8.6 5.1h-6.6a3.2 3.2 0 0 0 2.3-3.2 7.6 7.6 0 0 0-1.3-6.6z" fill-rule="evenodd" fill="#c8c8aa" stroke="#800000" stroke-width=".4"/>
<g fill="none" stroke="#800000" stroke-width=".4">
<path d="M316.3 212.1h5.8M316.3 217.2h5.8M320.1 210.1a5.1 5.1 0 0 1 2.3 6.2 4 4 0 0 1-2.3 3M338.1 214.7h3.6"/>
<circle cx="337.3" cy="214.7" r=".75"/>
</g>
<path d="M321.4 222.3h6.6a9.6 9.6 0 0 1 8.6 5.1 9.6 9.6 0 0 1-8.6 5.1h-6.6a3.2 3.2 0 0 0 2.3-3.2 7.6 7.6 0 0 0-1.3-6.6z" fill-rule="evenodd" fill="#c8c8aa" stroke="#800000" stroke-width=".4"/>
<g fill="none" stroke="#800000" stroke-width=".4">
<path d="M316.3 224.8h5.8M316.3 229.9h5.8M320.1 222.8a5.1 5.1 0 0 1 2.3 6.2 4 4 0 0 1-2.3 3M338.1 227.4h3.6"/>
<circle cx="337.3" cy="227.4" r=".75"/>
</g>
<path d="M321.4 235h6.6a9.6 9.6 0 0 1 8.6 5.1 9.6 9.6 0 0 1-8.6 5.1h-6.6a3.2 3.2 0 0 0 2.3-3.2 7.6 7.6 0 0 0-1.3-6.6z" fill-rule="evenodd" fill="#c8c8aa" stroke="#800000" stroke-width=".4"/>
<g fill="none" stroke="#800000" stroke-width=".4">
<path d="M316.3 237.5h5.8M320.1 235.5a5.1 5.1 0 0 1 2.3 6.2 4 4 0 0 1-2.3 3M316.3 242.6h5.8M338.1 240.1h3.6"/>
<circle cx="337.3" cy="240.1" r=".75"/>
</g>
<path d="M321.4 247.7h6.6a9.6 9.6 0 0 1 8.6 5.1 9.6 9.6 0 0 1-8.6 5.1h-6.6a3.2 3.2 0 0 0 2.3-3.2 7.6 7.6 0 0 0-1.3-6.6z" fill-rule="evenodd" fill="#c8c8aa" stroke="#800000" stroke-width=".4"/>
<g fill="none" stroke="#800000" stroke-width=".4">
<path d="M316.3 250.2h5.8M316.3 255.3h5.8M320.1 248.2a5.1 5.1 0 0 1 2.3 6.2 4 4 0 0 1-2.3 3M338.1 252.8h3.6"/>
<circle cx="337.3" cy="252.8" r=".75"/>
</g>
<path d="M321.4 260.4h6.6a9.6 9.6 0 0 1 8.6 5.1 9.6 9.6 0 0 1-8.6 5.1h-6.6a3.2 3.2 0 0 0 2.3-3.2 7.6 7.6 0 0 0-1.3-6.6z" fill-rule="evenodd" fill="#c8c8aa" stroke="#800000" stroke-width=".4"/>
<g fill="none" stroke="#800000" stroke-width=".4">
<path d="M316.3 262.9h5.8M316.3 268h5.8M320.1 260.9a5.1 5.1 0 0 1 2.3 6.2 4 4 0 0 1-2.3 3M338.1 265.5h3.6"/>
<circle cx="337.3" cy="265.5" r=".75"/>
</g>
<path d="M321.4 273.1h6.6a9.6 9.6 0 0 1 8.6 5.1 9.6 9.6 0 0 1-8.6 5.1h-6.6a3.2 3.2 0 0 0 2.3-3.2 7.6 7.6 0 0 0-1.3-6.6z" fill-rule="evenodd" fill="#c8c8aa" stroke="#800000" stroke-width=".4"/>
<g fill="none" stroke="#800000" stroke-width=".4">
<path d="M316.3 275.6h5.8M320.1 273.6a5.1 5.1 0 0 1 2.3 6.2 4 4 0 0 1-2.3 3M338.1 278.2h3.6M316.3 280.7h5.8"/>
<circle cx="337.3" cy="278.2" r=".75"/>
</g>
<path d="M321.4 285.8h6.6a9.6 9.6 0 0 1 8.6 5.1 9.6 9.6 0 0 1-8.6 5.1h-6.6a3.2 3.2 0 0 0 2.3-3.2 7.6 7.6 0 0 0-1.3-6.6z" fill-rule="evenodd" fill="#c8c8aa" stroke="#800000" stroke-width=".4"/>
<g fill="none" stroke="#800000" stroke-width=".4">
<path d="M316.3 288.3h5.8M316.3 293.4h5.8M320.1 286.3a5.1 5.1 0 0 1 2.3 6.2 4 4 0 0 1-2.3 3M338.1 290.9h3.6"/>
<circle cx="337.3" cy="290.9" r=".75"/>
</g>
<path d="M321.4 298.5h6.6a9.6 9.6 0 0 1 8.6 5.1 9.6 9.6 0 0 1-8.6 5.1h-6.6a3.2 3.2 0 0 0 2.3-3.2 7.6 7.6 0 0 0-1.3-6.6z" fill-rule="evenodd" fill="#c8c8aa" stroke="#800000" stroke-width=".4"/>
<g fill="none" stroke="#800000" stroke-width=".4">
<path d="M320.1 299a5.1 5.1 0 0 1 2.3 6.2 4 4 0 0 1-2.3 3M316.3 301h5.8M316.3 306.1h5.8M338.1 303.6h3.6"/>
<circle cx="337.3" cy="303.6" r=".75"/>
</g>
<path d="M321.4 311.2h6.6a9.6 9.6 0 0 1 8.6 5.1 9.6 9.6 0 0 1-8.6 5.1h-6.6a3.2 3.2 0 0 0 2.3-3.2 7.6 7.6 0 0 0-1.3-6.6z" fill-rule="evenodd" fill="#c8c8aa" stroke="#800000" stroke-width=".4"/>
<g fill="none" stroke="#800000" stroke-width=".4">
<path d="M316.3 313.7h5.8M316.3 318.8h5.8M320.1 311.7a5.1 5.1 0 0 1 2.3 6.2 4 4 0 0 1-2.3 3M338.1 316.3h3.6"/>
<circle cx="337.3" cy="316.3" r=".75"/>
</g>
<g fill="#004000" stroke="#004000" stroke-width=".4">
<circle cx="290.8" cy="115.6" r=".5"/>
<circle cx="290.8" cy="113.1" r=".5"/>
<circle cx="290.8" cy="110.5" r=".5"/>
<circle cx="288.3" cy="113.1" r=".5"/>
<circle cx="285.8" cy="110.5" r=".5"/>
<circle cx="283.2" cy="108" r=".5"/>
<circle cx="280.7" cy="105.5" r=".5"/>
<circle cx="278.1" cy="102.9" r=".5"/>
<circle cx="275.6" cy="100.4" r=".5"/>
<circle cx="273.1" cy="97.8" r=".5"/>
<circle cx="257.8" cy="95.3" r=".5"/>
<circle cx="255.3" cy="92.8" r=".5"/>
<circle cx="252.7" cy="90.2" r=".5"/>
<circle cx="250.2" cy="87.7" r=".5"/>
<circle cx="247.7" cy="85.1" r=".5"/>
<circle cx="245.1" cy="82.6" r=".5"/>
<circle cx="242.6" cy="80.1" r=".5"/>
</g>
<path d="M195.6 34.3h3.8l2.6 2.6-2.6 2.5h-3.8z" fill-rule="evenodd" fill="#c00000" stroke="#800000" stroke-width=".4"/>
<path d="M202 36.9h5.1" fill="none" stroke="#800000" stroke-width=".4"/>
<circle cx="201.9" cy="34.3" r="1" fill="#400000" stroke="#f00" stroke-width=".24"/>
<path d="M202 33.8l-.3 .3M202 33.8l.2 .3M202 33.8v1.1" fill="none" stroke="#f00" stroke-width=".24"/>
<circle cx="204.5" cy="34.3" r="1" fill="#400000" stroke="#f00" stroke-width=".24"/>
<path d="M204.3 34.6l.2 .3M204.5 33.8v1.1M204.8 34.6l-.3 .3" fill="none" stroke="#f00" stroke-width=".24"/>
<g font-size="5.5">
<text x="70" y="18.3">E/15/280</text>
<text x="70" y="24.4">Premathilaka M.P.U</text>
</g>
<g font-size="4.8" fill="#c0c0c0">
<text x="197.1" y="38.2">1</text>
<text x="227.6" y="124.6">0</text>
<text x="227.6" y="137.3">0</text>
<text x="227.6" y="150">0</text>
<text x="227.6" y="162.7">0</text>
<text x="227.6" y="175.4">0</text>
<text x="227.6" y="188">0</text>
<text x="227.6" y="200.8">0</text>
<text x="227.6" y="213.5">0</text>
<text x="227.6" y="226.2">0</text>
<text x="227.6" y="238.9">0</text>
<text x="227.6" y="251.6">0</text>
<text x="227.6" y="264.3">0</text>
<text x="227.6" y="277">0</text>
<text x="227.6" y="289.7">0</text>
<text x="227.6" y="302.4">1</text>
<text x="227.6" y="315.1">1</text>
</g>
<g font-size="3.4">
<text x="319.9" y="119.9">U1:A</text>
<text x="36.9" y="120.7">R7</text>
<text x="47" y="120.7">R8</text>
<text x="57.2" y="120.7">R5</text>
<text x="67.4" y="120.7">R6</text>
<text x="75" y="120.7">R3</text>
<text x="85.1" y="120.7">R4</text>
<text x="95.3" y="120.7">R1</text>
<text x="105.5" y="120.7">R2</text>
<text x="113.1" y="120.7">R15</text>
<text x="123.2" y="120.7">R16</text>
<text x="133.4" y="120.7">R13</text>
<text x="143.6" y="120.7">R14</text>
<text x="151.2" y="120.7">R11</text>
<text x="161.3" y="120.7">R12</text>
<text x="171.5" y="120.7">R9</text>
<text x="181.7" y="120.7">R10</text>
<text x="319.9" y="132.6">U1:B</text>
<text x="319.9" y="145.3">U1:C</text>
<text x="319.9" y="158">U1:D</text>
<text x="319.9" y="170.7">U2:A</text>
<text x="319.9" y="183.4">U2:B</text>
<text x="374.5" y="182.1">8 INPUT AND GATE 1</text>
<text x="319.9" y="196.1">U2:C</text>
<text x="319.9" y="208.8">U2:D</text>
<text x="422.8" y="208.8">2 INPUT AND GATE</text>
<text x="319.9" y="221.5">U3:A</text>
<text x="374.5" y="222.8">8 INPUT AND GATE 2</text>
<text x="319.9" y="234.2">U3:B</text>
<text x="319.9" y="246.9">U3:C</text>
<text x="319.9" y="259.6">U3:D</text>
<text x="319.9" y="272.3">U4:A</text>
<text x="319.9" y="285">U4:B</text>
<text x="319.9" y="297.7">U4:C</text>
<text x="319.9" y="310.4">U4:D</text>
</g>
<g font-size="2.4">
<text x="239.7" y="59.7" transform="rotate(-90 239.7 59.7)">9</text>
<text x="242.2" y="59.7" transform="rotate(-90 242.2 59.7)">10</text>
<text x="244.8" y="59.7" transform="rotate(-90 244.8 59.7)">11</text>
<text x="247.3" y="59.7" transform="rotate(-90 247.3 59.7)">12</text>
<text x="249.8" y="59.7" transform="rotate(-90 249.8 59.7)">13</text>
<text x="252.4" y="59.7" transform="rotate(-90 252.4 59.7)">14</text>
<text x="254.9" y="59.7" transform="rotate(-90 254.9 59.7)">15</text>
<text x="257.5" y="59.7" transform="rotate(-90 257.5 59.7)">16</text>
<text x="272.7" y="59.7" transform="rotate(-90 272.7 59.7)">9</text>
<text x="275.2" y="59.7" transform="rotate(-90 275.2 59.7)">10</text>
<text x="277.8" y="59.7" transform="rotate(-90 277.8 59.7)">11</text>
<text x="280.3" y="59.7" transform="rotate(-90 280.3 59.7)">12</text>
<text x="282.9" y="59.7" transform="rotate(-90 282.9 59.7)">13</text>
<text x="285.4" y="59.7" transform="rotate(-90 285.4 59.7)">14</text>
<text x="287.9" y="59.7" transform="rotate(-90 287.9 59.7)">15</text>
<text x="290.5" y="59.7" transform="rotate(-90 290.5 59.7)">16</text>
<text x="239.7" y="76.1" transform="rotate(-90 239.7 76.1)">8</text>
<text x="242.2" y="76.1" transform="rotate(-90 242.2 76.1)">7</text>
<text x="244.8" y="76.1" transform="rotate(-90 244.8 76.1)">6</text>
<text x="247.3" y="76.1" transform="rotate(-90 247.3 76.1)">5</text>
<text x="249.8" y="76.1" transform="rotate(-90 249.8 76.1)">4</text>
<text x="252.4" y="76.1" transform="rotate(-90 252.4 76.1)">3</text>
<text x="254.9" y="76.1" transform="rotate(-90 254.9 76.1)">2</text>
<text x="257.5" y="76.1" transform="rotate(-90 257.5 76.1)">1</text>
<text x="272.7" y="76.1" transform="rotate(-90 272.7 76.1)">8</text>
<text x="275.2" y="76.1" transform="rotate(-90 275.2 76.1)">7</text>
<text x="277.8" y="76.1" transform="rotate(-90 277.8 76.1)">6</text>
<text x="280.3" y="76.1" transform="rotate(-90 280.3 76.1)">5</text>
<text x="282.9" y="76.1" transform="rotate(-90 282.9 76.1)">4</text>
<text x="285.4" y="76.1" transform="rotate(-90 285.4 76.1)">3</text>
<text x="287.9" y="76.1" transform="rotate(-90 287.9 76.1)">2</text>
<text x="290.5" y="76.1" transform="rotate(-90 290.5 76.1)">1</text>
<text x="298.5" y="76.9">Dip Switches</text>
<text x="321.4" y="112.4">XNOR Gates</text>
<text x="36.8" y="123.7">10k</text>
<text x="47" y="123.7">10k</text>
<text x="57.2" y="123.7">10k</text>
<text x="67.3" y="123.7">10k</text>
<text x="74.9" y="123.7">10k</text>
<text x="85.1" y="123.7">10k</text>
<text x="95.2" y="123.7">10k</text>
<text x="105.4" y="123.7">10k</text>
<text x="113" y="123.7">10k</text>
<text x="123.2" y="123.7">10k</text>
<text x="133.4" y="123.7">10k</text>
<text x="143.5" y="123.7">10k</text>
<text x="151.1" y="123.7">10k</text>
<text x="161.3" y="123.7">10k</text>
<text x="171.5" y="123.7">10k</text>
<text x="181.6" y="123.7">10k</text>
<text x="317.7" y="122.8">1</text>
<text x="339.1" y="125.4">3</text>
<text x="317.7" y="127.9">2</text>
<text x="317.7" y="135.5">5</text>
<text x="319.9" y="133">4077</text>
<text x="317.7" y="140.6">6</text>
<text x="339.1" y="138.1">4</text>
<text x="317.7" y="148.2">8</text>
<text x="319.9" y="145.7">4077</text>
<text x="317.7" y="153.3">9</text>
<text x="339.1" y="150.8">10</text>
<text x="316.5" y="160.9">12</text>
<text x="319.9" y="158.4">4077</text>
<text x="316.5" y="166">13</text>
<text x="339.1" y="163.5">11</text>
<text x="317.7" y="173.6">1</text>
<text x="319.9" y="171.1">4077</text>
<text x="317.7" y="178.7">2</text>
<text x="339.1" y="176.2">3</text>
<text x="319.9" y="183.8">4077</text>
<text x="317.7" y="186.3">5</text>
<text x="317.7" y="191.4">6</text>
<text x="339.1" y="188.9">4</text>
<text x="319.9" y="196.5">4077</text>
<text x="317.7" y="199">8</text>
<text x="339.1" y="201.6">10</text>
<text x="317.7" y="204.1">9</text>
<text x="319.9" y="209.2">4077</text>
<text x="316.5" y="211.7">12</text>
<text x="339.1" y="214.3">11</text>
<text x="316.5" y="216.8">13</text>
<text x="319.9" y="221.9">4077</text>
<text x="317.7" y="224.4">1</text>
<text x="339.1" y="227">3</text>
<text x="317.7" y="229.5">2</text>
<text x="317.7" y="237.1">5</text>
<text x="319.9" y="234.6">4077</text>
<text x="339.1" y="239.7">4</text>
<text x="317.7" y="242.2">6</text>
<text x="317.7" y="249.8">8</text>
<text x="319.9" y="247.3">4077</text>
<text x="317.7" y="254.9">9</text>
<text x="339.1" y="252.4">10</text>
<text x="316.5" y="262.5">12</text>
<text x="319.9" y="260">4077</text>
<text x="316.5" y="267.6">13</text>
<text x="339.1" y="265.1">11</text>
<text x="317.7" y="275.2">1</text>
<text x="319.9" y="272.7">4077</text>
<text x="317.7" y="280.3">2</text>
<text x="339.1" y="277.8">3</text>
<text x="317.7" y="287.9">5</text>
<text x="319.9" y="285.4">4077</text>
<text x="317.7" y="293">6</text>
<text x="339.1" y="290.5">4</text>
<text x="319.9" y="298.1">4077</text>
<text x="317.7" y="300.6">8</text>
<text x="317.7" y="305.7">9</text>
<text x="339.1" y="303.2">10</text>
<text x="319.9" y="310.8">4077</text>
<text x="316.5" y="313.3">12</text>
<text x="339.1" y="315.9">11</text>
<text x="316.5" y="318.4">13</text>
<text x="319.9" y="323.5">4077</text>
</g>
<text font-size="2.4" fill="#c0c0c0" x="456.7" y="215.4">1</text>
<g font-size="1.7" fill="#800000">
<text x="259.1" y="63.4" transform="rotate(90 259.1 63.4)">OFF</text>
<text x="292.1" y="63.4" transform="rotate(90 292.1 63.4)">OFF</text>
<text x="259.1" y="68.9" transform="rotate(90 259.1 68.9)">ON</text>
<text x="292.1" y="68.9" transform="rotate(90 292.1 68.9)">ON</text>
</g>
</svg>
